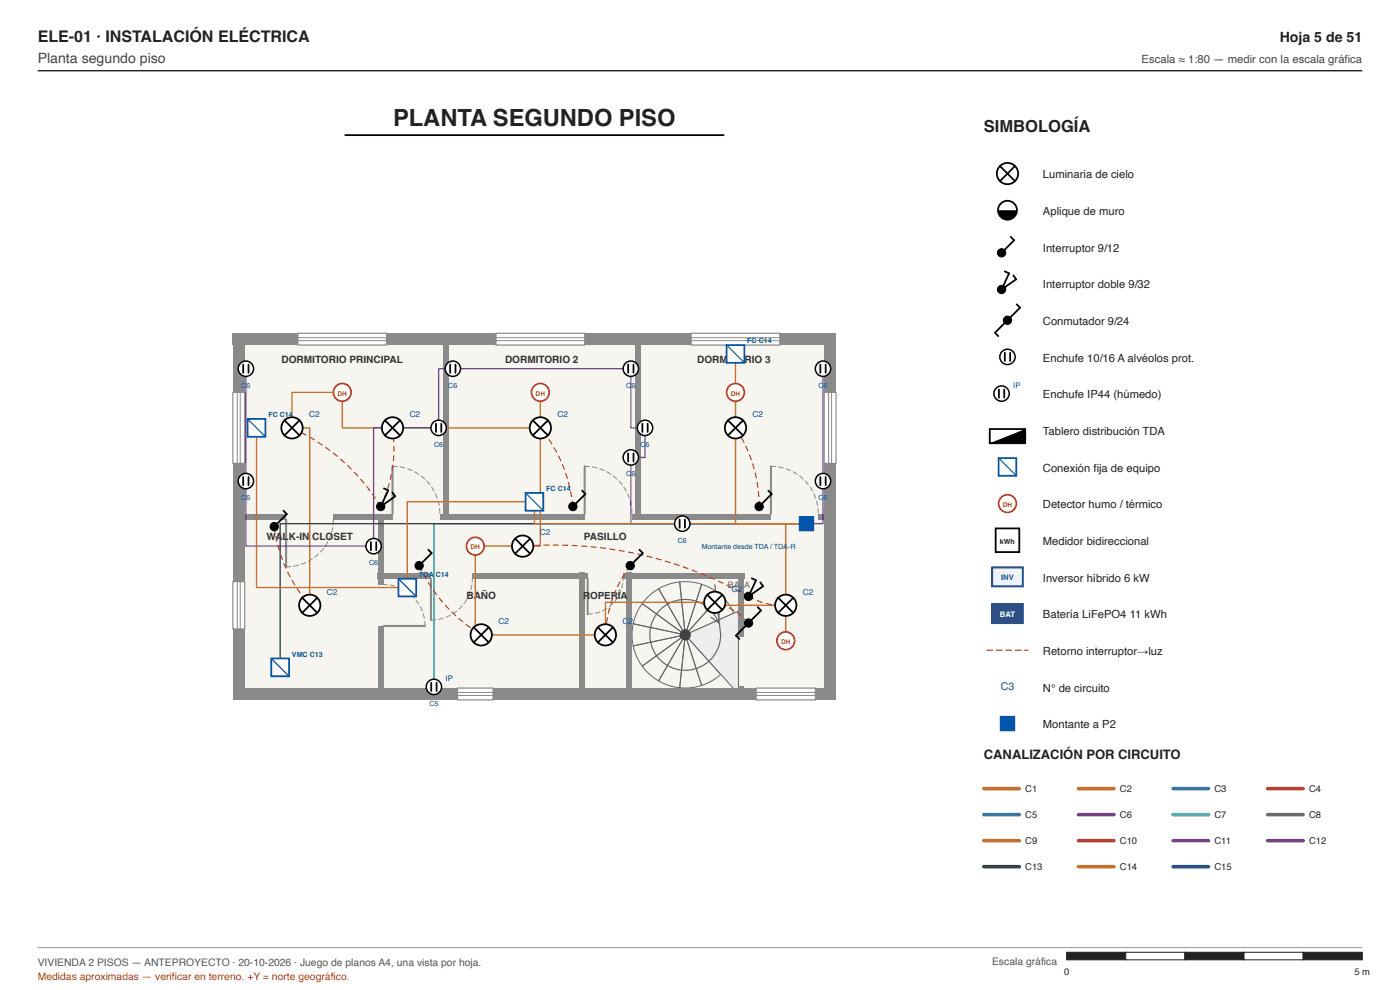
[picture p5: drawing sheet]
<svg xmlns="http://www.w3.org/2000/svg" width="297mm" height="210mm" viewBox="0 0 297 210" stroke-linecap="round" stroke-linejoin="round" font-family="sans-serif">
<path d="M73.2 28.7h80.3" fill="none" stroke="#000" stroke-width=".38"/>
<g fill="#f7f5ef">
<path d="M50.7 71.9h43.9v37.7h-43.9z"/>
<path d="M94.6 71.9h40.7v37.7h-40.7z"/>
<path d="M135.3 71.9h40.8v37.7h-40.8z"/>
<path d="M50.7 109.6h30.1v37.6h-30.1z"/>
<path d="M80.8 122.1h42.6v25.1h-42.6z"/>
<path d="M123.4 122.1h10v25.1h-10z"/>
<path d="M133.4 122.1h23.9v25.1h-23.9z"/>
<path d="M80.8 109.6h95.3v12.5h-95.3z"/>
<path d="M157.3 122.1h18.8v25.1h-18.8z"/>
</g>
<g fill="none" stroke="#666" stroke-width=".21">
<path d="M134.3 137l10.1-2.1 .2 .4-8.4 6-1.1-2zM134.3 132.3l10.1 2.2v.4l-10.1 2.1-.2-2.3zM136.2 128l8.4 6.1-.2 .4-10.1-2.2 .8-2.2zM137.2 126.8l1.2-1 1.3-.9 5.2 8.9-.3 .3-8.4-6.1zM139.7 124.9l2.2-1 2.3-.5 1.1 10.3-.4 .1zM144.2 123.4h2.3l2.4 .5-3.2 9.8h-.4zM144.9 135.5l.4 .2-1.1 10.2-2.3-.5-2.2-1zM145.3 135.7l.4-.1 3.2 9.8-2.4 .5h-2.3zM145.7 135.6l.3-.2 6.9 7.7-1.9 1.3-2.1 1zM146.3 135.1l9.4 4.2-1.2 2-1.6 1.8-6.9-7.7zM146.4 134.7h10.3l-.3 2.3-.7 2.3-9.4-4.2zM148.9 123.9l2.1 1 1.9 1.4-6.9 7.6-.3-.2z"/>
<path d="M152.9 126.3l1.6 1.7 1.2 2.1-9.4 4.2-.3-.4zM136.2 141.3l8.4-6 .3 .2-5.2 8.9-1.9-1.3z"/>
</g>
<path d="M146.3 134.3l10.4-4.7v17h-.6l-10.1-11.2z" fill="#eee" stroke="#666" stroke-width=".21"/>
<circle cx="145.4" cy="134.7" r="1" fill="#444" stroke="#444" stroke-width=".38"/>
<path d="M151.6 124l1.3 10.7a7.5 7.5 0 0 1-10.5 6.9 7.5 7.5 0 0 1-2.2-12.4 7.5 7.5 0 0 1 12.2 2.9M152.6 130.1l-.2 2-1.6-1.2" fill="none" stroke="#666" stroke-width=".25"/>
<g fill="#8a8a8a">
<path d="M49.4 146h47.7v2.5h-47.7z"/>
<path d="M104.6 146h55.8v2.5h-55.8z"/>
<path d="M173 146h4.4v2.5h-4.4z"/>
</g>
<path d="M97.1 146h7.5v2.5h-7.5z" fill="#fff" stroke="#8a8a8a" stroke-width=".25"/>
<path d="M97.1 147.5h7.5M97.1 146.9h7.5" fill="none" stroke="#8a8a8a" stroke-width=".21"/>
<path d="M160.4 146h12.6v2.5h-12.6z" fill="#fff" stroke="#8a8a8a" stroke-width=".25"/>
<path d="M160.4 147.5h12.6M160.4 146.9h12.6" fill="none" stroke="#8a8a8a" stroke-width=".21"/>
<g fill="#8a8a8a">
<path d="M174.8 98.3h2.6v50.2h-2.6z"/>
<path d="M174.8 70.7h2.6v12.5h-2.6z"/>
</g>
<path d="M174.8 83.2h2.6v15.1h-2.6z" fill="#fff" stroke="#8a8a8a" stroke-width=".25"/>
<path d="M175.8 83.2v15.1M176.4 83.2v15.1" fill="none" stroke="#8a8a8a" stroke-width=".21"/>
<g fill="#8a8a8a">
<path d="M49.4 70.7h13.8v2.5h-13.8z"/>
<path d="M82 70.7h23.2v2.5h-23.2z"/>
<path d="M124 70.7h22.6v2.5h-22.6z"/>
<path d="M165.4 70.7h12v2.5h-12z"/>
</g>
<path d="M63.2 70.7h18.8v2.5h-18.8z" fill="#fff" stroke="#8a8a8a" stroke-width=".25"/>
<path d="M63.2 72.3h18.8M63.2 71.6h18.8" fill="none" stroke="#8a8a8a" stroke-width=".21"/>
<path d="M105.2 70.7h18.8v2.5h-18.8z" fill="#fff" stroke="#8a8a8a" stroke-width=".25"/>
<path d="M105.2 72.3h18.8M105.2 71.6h18.8" fill="none" stroke="#8a8a8a" stroke-width=".21"/>
<path d="M146.6 70.7h18.8v2.5h-18.8z" fill="#fff" stroke="#8a8a8a" stroke-width=".25"/>
<path d="M146.6 72.3h18.8M146.6 71.6h18.8" fill="none" stroke="#8a8a8a" stroke-width=".21"/>
<g fill="#8a8a8a">
<path d="M49.4 133.4h2.5v15.1h-2.5z"/>
<path d="M49.4 98.3h2.5v25.1h-2.5z"/>
<path d="M49.4 70.7h2.5v12.5h-2.5z"/>
</g>
<path d="M49.4 123.4h2.5v10h-2.5z" fill="#fff" stroke="#8a8a8a" stroke-width=".25"/>
<path d="M50.3 123.4v10M51 123.4v10" fill="none" stroke="#8a8a8a" stroke-width=".21"/>
<path d="M49.4 83.2h2.5v15.1h-2.5z" fill="#fff" stroke="#8a8a8a" stroke-width=".25"/>
<path d="M50.3 83.2v15.1M51 83.2v15.1" fill="none" stroke="#8a8a8a" stroke-width=".21"/>
<g fill="#8a8a8a">
<path d="M50 108.9h10.7v1.3h-10.7z"/>
<path d="M70.7 108.9h12.6v1.3h-12.6z"/>
<path d="M93.3 108.9h30.7v1.3h-30.7z"/>
<path d="M134.1 108.9h29.5v1.3h-29.5z"/>
<path d="M173.6 108.9h3.1v1.3h-3.1z"/>
</g>
<path d="M83.3 98.9a10 10 0 0 1 10 10M124 98.9a10 10 0 0 1 10.1 10M163.6 98.9a10 10 0 0 1 10 10M60.7 120.2a10 10 0 0 0 10-10" fill="none" stroke="#8a8a8a" stroke-width=".21" stroke-dasharray="1 .6"/>
<path d="M83.3 98.9v10M124 98.9v10M163.6 98.9v10M60.7 110.2v10" fill="none" stroke="#8a8a8a" stroke-width=".44"/>
<g fill="#8a8a8a">
<path d="M93.9 71.3h1.3v38.9h-1.3z"/>
<path d="M134.7 71.3h1.3v38.9h-1.3z"/>
<path d="M80.1 132.8h1.3v15h-1.3z"/>
<path d="M80.1 108.9h1.3v15.1h-1.3z"/>
</g>
<path d="M90.2 132.8a8.8 8.8 0 0 0-8.8-8.8" fill="none" stroke="#8a8a8a" stroke-width=".21" stroke-dasharray="1 .6"/>
<path d="M81.4 132.8h8.8" fill="none" stroke="#8a8a8a" stroke-width=".44"/>
<g fill="#8a8a8a">
<path d="M80.1 121.5h11.3v1.2h-11.3z"/>
<path d="M100.2 121.5h24.5v1.2h-24.5z"/>
<path d="M132.2 121.5h25.7v1.2h-25.7z"/>
</g>
<path d="M91.4 131.5a8.8 8.8 0 0 0 8.8-8.8M124.7 130.3a7.5 7.5 0 0 0 7.5-7.6" fill="none" stroke="#8a8a8a" stroke-width=".21" stroke-dasharray="1 .6"/>
<path d="M91.4 122.7v8.8M124.7 122.7v7.6" fill="none" stroke="#8a8a8a" stroke-width=".44"/>
<g fill="#8a8a8a">
<path d="M122.8 121.5h1.2v26.3h-1.2z"/>
<path d="M132.8 121.5h1.3v26.3h-1.3z"/>
<path d="M156.7 145.6h1.2v2.2h-1.2z"/>
<path d="M156.7 121.5h1.2v13.5h-1.2z"/>
</g>
<path d="M114.6 90.8v25h-13.8v18.9h27.6v-6.9h23.2v.6h15.1M114.6 90.8h-42v-7.6h-10.7v7.6h3.8v37.6M114.6 83.2v7.6M156 83.2v27.9h15.1h-4.4v17.3M166.7 128.4v7.5" fill="none" stroke="#b8860b" stroke-width=".28"/>
<path d="M52.2 78.2v37.6h27.1v-25h13.8v-12.6h40.7v12.6h3v6.2h-3v14.1h40.8v-32.9" fill="none" stroke="#7d3c98" stroke-width=".28"/>
<path d="M171.1 111.1h-79v34.6" fill="none" stroke="#17a589" stroke-width=".28"/>
<path d="M171.1 111.1h-111.7v30.5" fill="none" stroke="#2c3e50" stroke-width=".28"/>
<path d="M156 75.1v36h15.1h-57.7v-4.7h-27v18.2h-32v-33.8" fill="none" stroke="#ca6f1e" stroke-width=".28"/>
<path d="M58.2 111.7a31.1 31.1 0 0 0 7.5 16.7M80.8 107.4a42.8 42.8 0 0 0-18.9-16.6M80.8 107.4a28.7 28.7 0 0 0 2.5-16.6M88.9 120a33.6 33.6 0 0 0 13.2 14.7M121.5 107.4a30.7 30.7 0 0 0-6.9-16.6M133.7 120a26.6 26.6 0 0 0-5.3 14.7M161 107.4a29.6 29.6 0 0 0-5-16.6M158.8 132.2a14.2 14.2 0 0 0-7.2-4.4M158.8 126.5a83.6 83.6 0 0 0-47.9-10.7M158.8 126.5a13.8 13.8 0 0 0 7.9 1.9" fill="none" stroke="#c0392b" stroke-width=".25" stroke-dasharray="1.3 .8" stroke-linecap="butt"/>
<circle cx="61.9" cy="90.8" r="2.26" fill="#fff" stroke="#000" stroke-width=".38"/>
<path d="M60.4 89.2l3.1 3.2M63.5 89.2l-3.1 3.2" fill="none" stroke="#000" stroke-width=".38"/>
<circle cx="114.6" cy="90.8" r="2.26" fill="#fff" stroke="#000" stroke-width=".38"/>
<path d="M113 89.2l3.2 3.2M116.2 89.2l-3.2 3.2" fill="none" stroke="#000" stroke-width=".38"/>
<circle cx="156" cy="90.8" r="2.26" fill="#fff" stroke="#000" stroke-width=".38"/>
<path d="M154.4 89.2l3.2 3.2M157.6 89.2l-3.2 3.2" fill="none" stroke="#000" stroke-width=".38"/>
<circle cx="65.7" cy="128.4" r="2.26" fill="#fff" stroke="#000" stroke-width=".38"/>
<path d="M64.1 126.8l3.2 3.2M67.3 126.8l-3.2 3.2" fill="none" stroke="#000" stroke-width=".38"/>
<circle cx="102.1" cy="134.7" r="2.26" fill="#fff" stroke="#000" stroke-width=".38"/>
<path d="M100.5 133.1l3.2 3.2M103.7 133.1l-3.2 3.2" fill="none" stroke="#000" stroke-width=".38"/>
<circle cx="151.6" cy="127.8" r="2.26" fill="#fff" stroke="#000" stroke-width=".38"/>
<path d="M150 126.2l3.2 3.2M153.2 126.2l-3.2 3.2" fill="none" stroke="#000" stroke-width=".38"/>
<circle cx="110.9" cy="115.8" r="2.26" fill="#fff" stroke="#000" stroke-width=".38"/>
<path d="M109.3 114.3l3.2 3.1M112.5 114.3l-3.2 3.1" fill="none" stroke="#000" stroke-width=".38"/>
<circle cx="166.7" cy="128.4" r="2.26" fill="#fff" stroke="#000" stroke-width=".38"/>
<path d="M165.1 126.8l3.2 3.2M168.3 126.8l-3.2 3.2" fill="none" stroke="#000" stroke-width=".38"/>
<circle cx="83.3" cy="90.8" r="2.26" fill="#fff" stroke="#000" stroke-width=".38"/>
<path d="M81.7 89.2l3.2 3.2M84.9 89.2l-3.2 3.2" fill="none" stroke="#000" stroke-width=".38"/>
<circle cx="128.4" cy="134.7" r="2.26" fill="#fff" stroke="#000" stroke-width=".38"/>
<path d="M60.1 108.3l.7 .7-2.6 2.7M81.4 103.6l1 .4-1.6 3.4 3-2.1-.5-.8M90.9 116.6l.7 .7-2.7 2.7M123.5 104.1l.7 .7-2.7 2.6M135.7 116.6l.7 .7-2.7 2.7M163 104.1l.7 .7-2.7 2.6M126.8 133.1l3.2 3.2M130 133.1l-3.2 3.2M159.5 122.7l.9 .4-1.6 3.4 3.1-2.1-.6-.9M160.7 128.8l.7 .7-5.3 5.3 .7 .7" fill="none" stroke="#000" stroke-width=".38"/>
<g fill="#000" stroke="#000" stroke-width=".21">
<circle cx="58.2" cy="111.7" r=".88"/>
<circle cx="80.8" cy="107.4" r=".88"/>
<circle cx="88.9" cy="120" r=".88"/>
<circle cx="121.5" cy="107.4" r=".88"/>
<circle cx="133.7" cy="120" r=".88"/>
<circle cx="161" cy="107.4" r=".88"/>
<circle cx="158.8" cy="132.2" r=".88"/>
<circle cx="158.8" cy="126.5" r=".88"/>
</g>
<circle cx="52.2" cy="102" r="1.63" fill="#fff" stroke="#000" stroke-width=".31"/>
<path d="M51.6 101.2v1.7M52.7 101.2v1.7" fill="none" stroke="#000" stroke-width=".38"/>
<circle cx="52.2" cy="78.2" r="1.63" fill="#fff" stroke="#000" stroke-width=".31"/>
<path d="M51.6 77.3v1.8M52.7 77.3v1.8" fill="none" stroke="#000" stroke-width=".38"/>
<circle cx="93.1" cy="90.8" r="1.63" fill="#fff" stroke="#000" stroke-width=".31"/>
<path d="M92.5 89.9v1.7M93.6 89.9v1.7" fill="none" stroke="#000" stroke-width=".38"/>
<circle cx="96.1" cy="78.2" r="1.63" fill="#fff" stroke="#000" stroke-width=".31"/>
<path d="M95.5 77.3v1.8M96.6 77.3v1.8" fill="none" stroke="#000" stroke-width=".38"/>
<circle cx="133.8" cy="97" r="1.63" fill="#fff" stroke="#000" stroke-width=".31"/>
<path d="M133.3 96.2v1.7M134.4 96.2v1.7" fill="none" stroke="#000" stroke-width=".38"/>
<circle cx="133.8" cy="78.2" r="1.63" fill="#fff" stroke="#000" stroke-width=".31"/>
<path d="M133.3 77.3v1.8M134.4 77.3v1.8" fill="none" stroke="#000" stroke-width=".38"/>
<circle cx="136.8" cy="90.8" r="1.63" fill="#fff" stroke="#000" stroke-width=".31"/>
<path d="M136.3 89.9v1.7M137.4 89.9v1.7" fill="none" stroke="#000" stroke-width=".38"/>
<circle cx="174.6" cy="102" r="1.63" fill="#fff" stroke="#000" stroke-width=".31"/>
<path d="M174 101.2v1.7M175.2 101.2v1.7" fill="none" stroke="#000" stroke-width=".38"/>
<circle cx="174.6" cy="78.2" r="1.63" fill="#fff" stroke="#000" stroke-width=".31"/>
<path d="M174 77.3v1.8M175.2 77.3v1.8" fill="none" stroke="#000" stroke-width=".38"/>
<circle cx="79.3" cy="115.8" r="1.63" fill="#fff" stroke="#000" stroke-width=".31"/>
<path d="M78.7 115v1.7M79.8 115v1.7" fill="none" stroke="#000" stroke-width=".38"/>
<circle cx="144.7" cy="111.1" r="1.63" fill="#fff" stroke="#000" stroke-width=".31"/>
<path d="M144.2 110.2v1.8M145.3 110.2v1.8" fill="none" stroke="#000" stroke-width=".38"/>
<circle cx="92.1" cy="145.7" r="1.63" fill="#fff" stroke="#000" stroke-width=".31"/>
<path d="M91.5 144.8v1.8M92.6 144.8v1.8" fill="none" stroke="#000" stroke-width=".38"/>
<path d="M57.6 139.7h3.7v3.7h-3.7z" fill="#fff" stroke="#05a" stroke-width=".38"/>
<path d="M57.6 139.7l3.7 3.7" fill="none" stroke="#05a" stroke-width=".25"/>
<path d="M52.5 88.9h3.8v3.7h-3.8z" fill="#fff" stroke="#05a" stroke-width=".38"/>
<path d="M52.5 88.9l3.8 3.7" fill="none" stroke="#05a" stroke-width=".25"/>
<path d="M111.5 104.6h3.8v3.7h-3.8z" fill="#fff" stroke="#05a" stroke-width=".38"/>
<path d="M111.5 104.6l3.8 3.7" fill="none" stroke="#05a" stroke-width=".25"/>
<path d="M154.1 73.2h3.8v3.8h-3.8z" fill="#fff" stroke="#05a" stroke-width=".38"/>
<path d="M154.1 73.2l3.8 3.8" fill="none" stroke="#05a" stroke-width=".25"/>
<path d="M84.5 122.7h3.8v3.8h-3.8z" fill="#fff" stroke="#05a" stroke-width=".38"/>
<path d="M84.5 122.7l3.8 3.8" fill="none" stroke="#05a" stroke-width=".25"/>
<g fill="#fff" stroke="#c0392b" stroke-width=".38">
<circle cx="72.6" cy="83.2" r="1.88"/>
<circle cx="114.6" cy="83.2" r="1.88"/>
<circle cx="156" cy="83.2" r="1.88"/>
<circle cx="100.8" cy="115.8" r="1.88"/>
<circle cx="166.7" cy="135.9" r="1.88"/>
</g>
<path d="M169.6 109.6h3v3h-3z" fill="#05a" stroke="#05a" stroke-width=".25"/>
<circle cx="213.7" cy="36.8" r="2.26" fill="#fff" stroke="#000" stroke-width=".38"/>
<path d="M212.1 35.2l3.2 3.2M215.3 35.2l-3.2 3.2" fill="none" stroke="#000" stroke-width=".38"/>
<circle cx="213.7" cy="44.6" r="2.01" fill="#fff" stroke="#000" stroke-width=".38"/>
<path d="M211.7 44.6h4a2.01 2.01 0 0 1-2 2 2.01 2.01 0 0 1-2-2z" fill="#000"/>
<g fill="#000" stroke="#000" stroke-width=".21">
<circle cx="212.5" cy="53.6" r=".88"/>
<circle cx="212.5" cy="61.4" r=".88"/>
<circle cx="213.7" cy="67.9" r=".88"/>
</g>
<path d="M213.2 57.6l.9 .4-1.6 3.4 3.1-2.2-.6-.8M214.4 50.3l.7 .7-2.6 2.6M215.7 64.6l.7 .7-5.3 5.3 .7 .7" fill="none" stroke="#000" stroke-width=".38"/>
<circle cx="213.7" cy="75.7" r="1.63" fill="#fff" stroke="#000" stroke-width=".31"/>
<path d="M213.2 74.8v1.8M214.3 74.8v1.8" fill="none" stroke="#000" stroke-width=".38"/>
<circle cx="212.5" cy="83.5" r="1.63" fill="#fff" stroke="#000" stroke-width=".31"/>
<path d="M211.9 82.6v1.8M213 82.6v1.8" fill="none" stroke="#000" stroke-width=".38"/>
<path d="M210 91h7.5v3h-7.5z" fill="#fff" stroke="#000" stroke-width=".38"/>
<path d="M210 94l7.5-3v3z" fill="#000"/>
<path d="M211.8 97.2h3.8v3.7h-3.8z" fill="#fff" stroke="#05a" stroke-width=".38"/>
<path d="M211.8 97.2l3.8 3.7" fill="none" stroke="#05a" stroke-width=".25"/>
<circle cx="213.7" cy="106.8" r="1.88" fill="#fff" stroke="#c0392b" stroke-width=".38"/>
<path d="M211.2 112.1h5v5h-5z" fill="#fff" stroke="#000" stroke-width=".38"/>
<path d="M210.5 120.4h6.5v4h-6.5z" fill="#eef3fb" stroke="#1f4e9c" stroke-width=".44"/>
<path d="M210.5 128.1h6.5v4.1h-6.5z" fill="#1f4e9c" stroke="#1f4e9c" stroke-width=".44"/>
<path d="M209.3 137.9h8.8" fill="none" stroke="#c0392b" stroke-width=".25" stroke-dasharray="1.3 .8"/>
<path d="M212.2 152h3v3h-3z" fill="#05a" stroke="#05a" stroke-width=".25"/>
<path d="M208.7 167.3h7.5" fill="none" stroke="#e6a100" stroke-width=".75"/>
<path d="M228.8 167.3h7.5" fill="none" stroke="#b8860b" stroke-width=".75"/>
<path d="M248.9 167.3h7.5" fill="none" stroke="#2e86c1" stroke-width=".75"/>
<path d="M268.9 167.3h7.6" fill="none" stroke="#c0392b" stroke-width=".75"/>
<path d="M208.7 172.8h7.5" fill="none" stroke="#17a589" stroke-width=".75"/>
<path d="M228.8 172.8h7.5" fill="none" stroke="#7d3c98" stroke-width=".75"/>
<path d="M248.9 172.8h7.5" fill="none" stroke="#1abc9c" stroke-width=".75"/>
<path d="M268.9 172.8h7.6" fill="none" stroke="#5d6d7e" stroke-width=".75"/>
<path d="M208.7 178.3h7.5" fill="none" stroke="#d35400" stroke-width=".75"/>
<path d="M228.8 178.3h7.5" fill="none" stroke="#a04000" stroke-width=".75"/>
<path d="M248.9 178.3h7.5" fill="none" stroke="#8e44ad" stroke-width=".75"/>
<path d="M268.9 178.3h7.6" fill="none" stroke="#6c3483" stroke-width=".75"/>
<path d="M208.7 183.8h7.5" fill="none" stroke="#2c3e50" stroke-width=".75"/>
<path d="M228.8 183.8h7.5" fill="none" stroke="#ca6f1e" stroke-width=".75"/>
<path d="M248.9 183.8h7.5" fill="none" stroke="#117a65" stroke-width=".75"/>
<path d="M8 15h281" fill="none" stroke="#222" stroke-width=".3"/>
<path d="M8 201h281" fill="none" stroke="#999" stroke-width=".21"/>
<path d="M226.3 202h12.5v1.6h-12.5z" fill="#222" stroke="#222" stroke-width=".21"/>
<path d="M238.8 202h12.6v1.6h-12.6z" fill="#fff" stroke="#222" stroke-width=".21"/>
<path d="M251.4 202h12.5v1.6h-12.5z" fill="#222" stroke="#222" stroke-width=".21"/>
<path d="M263.9 202h12.5v1.6h-12.5z" fill="#fff" stroke="#222" stroke-width=".21"/>
<path d="M276.5 202h12.5v1.6h-12.5z" fill="#222" stroke="#222" stroke-width=".21"/>
<text font-size="5" fill="#222" x="83.4" y="26.8">PLANTA SEGUNDO PISO</text>
<text font-size="3.5" fill="#222" x="208.7" y="28">SIMBOLOGÍA</text>
<text font-size="3.4" fill="#222" x="8" y="9">ELE-01 · INSTALACIÓN ELÉCTRICA</text>
<text font-size="3" fill="#222" x="271.5" y="9">Hoja 5 de 51</text>
<text font-size="3" fill="#444" x="8" y="13.4">Planta segundo piso</text>
<text font-size="2.8" fill="#222" x="208.7" y="161">CANALIZACIÓN POR CIRCUITO</text>
<text font-size="2.4" fill="#444" x="242.2" y="13.4">Escala ≈ 1:80 — medir con la escala gráfica</text>
<g font-size="2.4" fill="#222">
<text x="221.3" y="37.8">Luminaria de cielo</text>
<text x="221.3" y="45.6">Aplique de muro</text>
<text x="221.3" y="53.4">Interruptor 9/12</text>
<text x="221.3" y="61.2">Interruptor doble 9/32</text>
<text x="221.3" y="68.9">Conmutador 9/24</text>
<text x="221.3" y="76.7">Enchufe 10/16 A alvéolos prot.</text>
<text x="221.3" y="84.5">Enchufe IP44 (húmedo)</text>
<text x="221.3" y="92.3">Tablero distribución TDA</text>
<text x="221.3" y="100">Conexión fija de equipo</text>
<text x="221.3" y="107.8">Detector humo / térmico</text>
<text x="221.3" y="115.6">Medidor bidireccional</text>
<text x="221.3" y="123.4">Inversor híbrido 6 kW</text>
<text x="221.3" y="131.2">Batería LiFePO4</text>
<text x="239.7" y="131.2">11 kWh</text>
<text x="221.3" y="138.9">Retorno interruptor→luz</text>
<text x="221.3" y="146.7">N° de circuito</text>
<text x="221.3" y="154.5">Montante a P2</text>
</g>
<text font-size="2.3" fill="#05a" x="212.3" y="146.5">C3</text>
<g font-size="2.2" fill="#555">
<text x="8" y="205">VIVIENDA 2 PISOS — ANTEPROYECTO · 20-10-2026 · Juego de planos A4, una vista por hoja.</text>
<text x="210.5" y="204.6">Escala gráfica</text>
</g>
<text font-size="2.2" fill="#a33" x="8" y="207.8">Medidas aproximadas — verificar en terreno. +Y = norte geográfico.</text>
<g font-size="2.1" fill="#333">
<text x="59.7" y="77">DORMITORIO PRINCIPAL</text>
<text x="107.1" y="77">DORMITORIO 2</text>
<text x="147.9" y="77">DORMITORIO 3</text>
<text x="56.5" y="114.6">WALK-IN</text>
<text x="66.2" y="114.6">CLOSET</text>
<text x="123.9" y="114.6">PASILLO</text>
<text x="98.9" y="127.1">BAÑO</text>
<text x="123.7" y="127.1">ROPERÍA</text>
</g>
<g font-size="2" fill="#222">
<text x="217.5" y="168">C1</text>
<text x="217.5" y="173.6">C5</text>
<text x="237.6" y="168">C2</text>
<text x="237.6" y="173.6">C6</text>
<text x="257.6" y="168">C3</text>
<text x="257.6" y="173.6">C7</text>
<text x="277.7" y="168">C4</text>
<text x="277.7" y="173.6">C8</text>
<text x="217.5" y="179.1">C9</text>
<text x="237.6" y="179.1">C10</text>
<text x="257.6" y="179.1">C11</text>
<text x="277.7" y="179.1">C12</text>
<text x="217.5" y="184.6">C13</text>
<text x="237.6" y="184.6">C14</text>
<text x="257.6" y="184.6">C15</text>
<text x="225.7" y="206.8">0</text>
<text x="287.3" y="206.8">5 m</text>
</g>
<text font-size="1.9" fill="#666" x="154.4" y="124.6">BAJA</text>
<g font-size="1.8" fill="#05a">
<text x="65.6" y="88.5">C2</text>
<text x="86.9" y="88.5">C2</text>
<text x="118.3" y="88.5">C2</text>
<text x="159.7" y="88.5">C2</text>
<text x="114.5" y="113.6">C2</text>
<text x="155.3" y="125.5">C2</text>
<text x="69.3" y="126.1">C2</text>
<text x="170.3" y="126.1">C2</text>
<text x="105.7" y="132.4">C2</text>
<text x="132.1" y="132.4">C2</text>
</g>
<g font-size="1.6" fill="#05a">
<text x="215" y="82.2">IP</text>
<text x="94.5" y="144.4">IP</text>
</g>
<text font-size="1.6" fill="#1f4e9c" x="212.4" y="123.1">INV</text>
<text font-size="1.6" fill="#fff" x="212.1" y="130.9">BAT</text>
<g font-size="1.5" fill="#05a">
<text x="158.5" y="72.8">FC C14</text>
<text x="51.2" y="82.2">C6</text>
<text x="95.1" y="82.2">C6</text>
<text x="132.9" y="82.2">C6</text>
<text x="173.6" y="82.2">C6</text>
<text x="56.9" y="88.5">FC C14</text>
<text x="92.1" y="94.8">C6</text>
<text x="135.9" y="94.8">C6</text>
<text x="132.9" y="101">C6</text>
<text x="51.2" y="106.1">C6</text>
<text x="115.9" y="104.2">FC C14</text>
<text x="173.6" y="106.1">C6</text>
<text x="78.3" y="119.9">C6</text>
<text x="143.8" y="115.1">C6</text>
<text x="148.9" y="116.4">Montante desde TDA / TDA-R</text>
<text x="88.9" y="122.4">TOA</text>
<text x="92.4" y="122.4">C14</text>
<text x="61.9" y="139.3">VMC C13</text>
<text x="91.1" y="149.7">C5</text>
</g>
<text font-size="1.5" fill="#222" x="212.1" y="115.3">kWh</text>
<g font-size="1.4" fill="#c0392b">
<text x="71.6" y="83.9">DH</text>
<text x="113.6" y="83.9">DH</text>
<text x="155" y="83.9">DH</text>
<text x="212.7" y="107.5">DH</text>
<text x="99.8" y="116.5">DH</text>
<text x="165.7" y="136.6">DH</text>
</g>
</svg>
